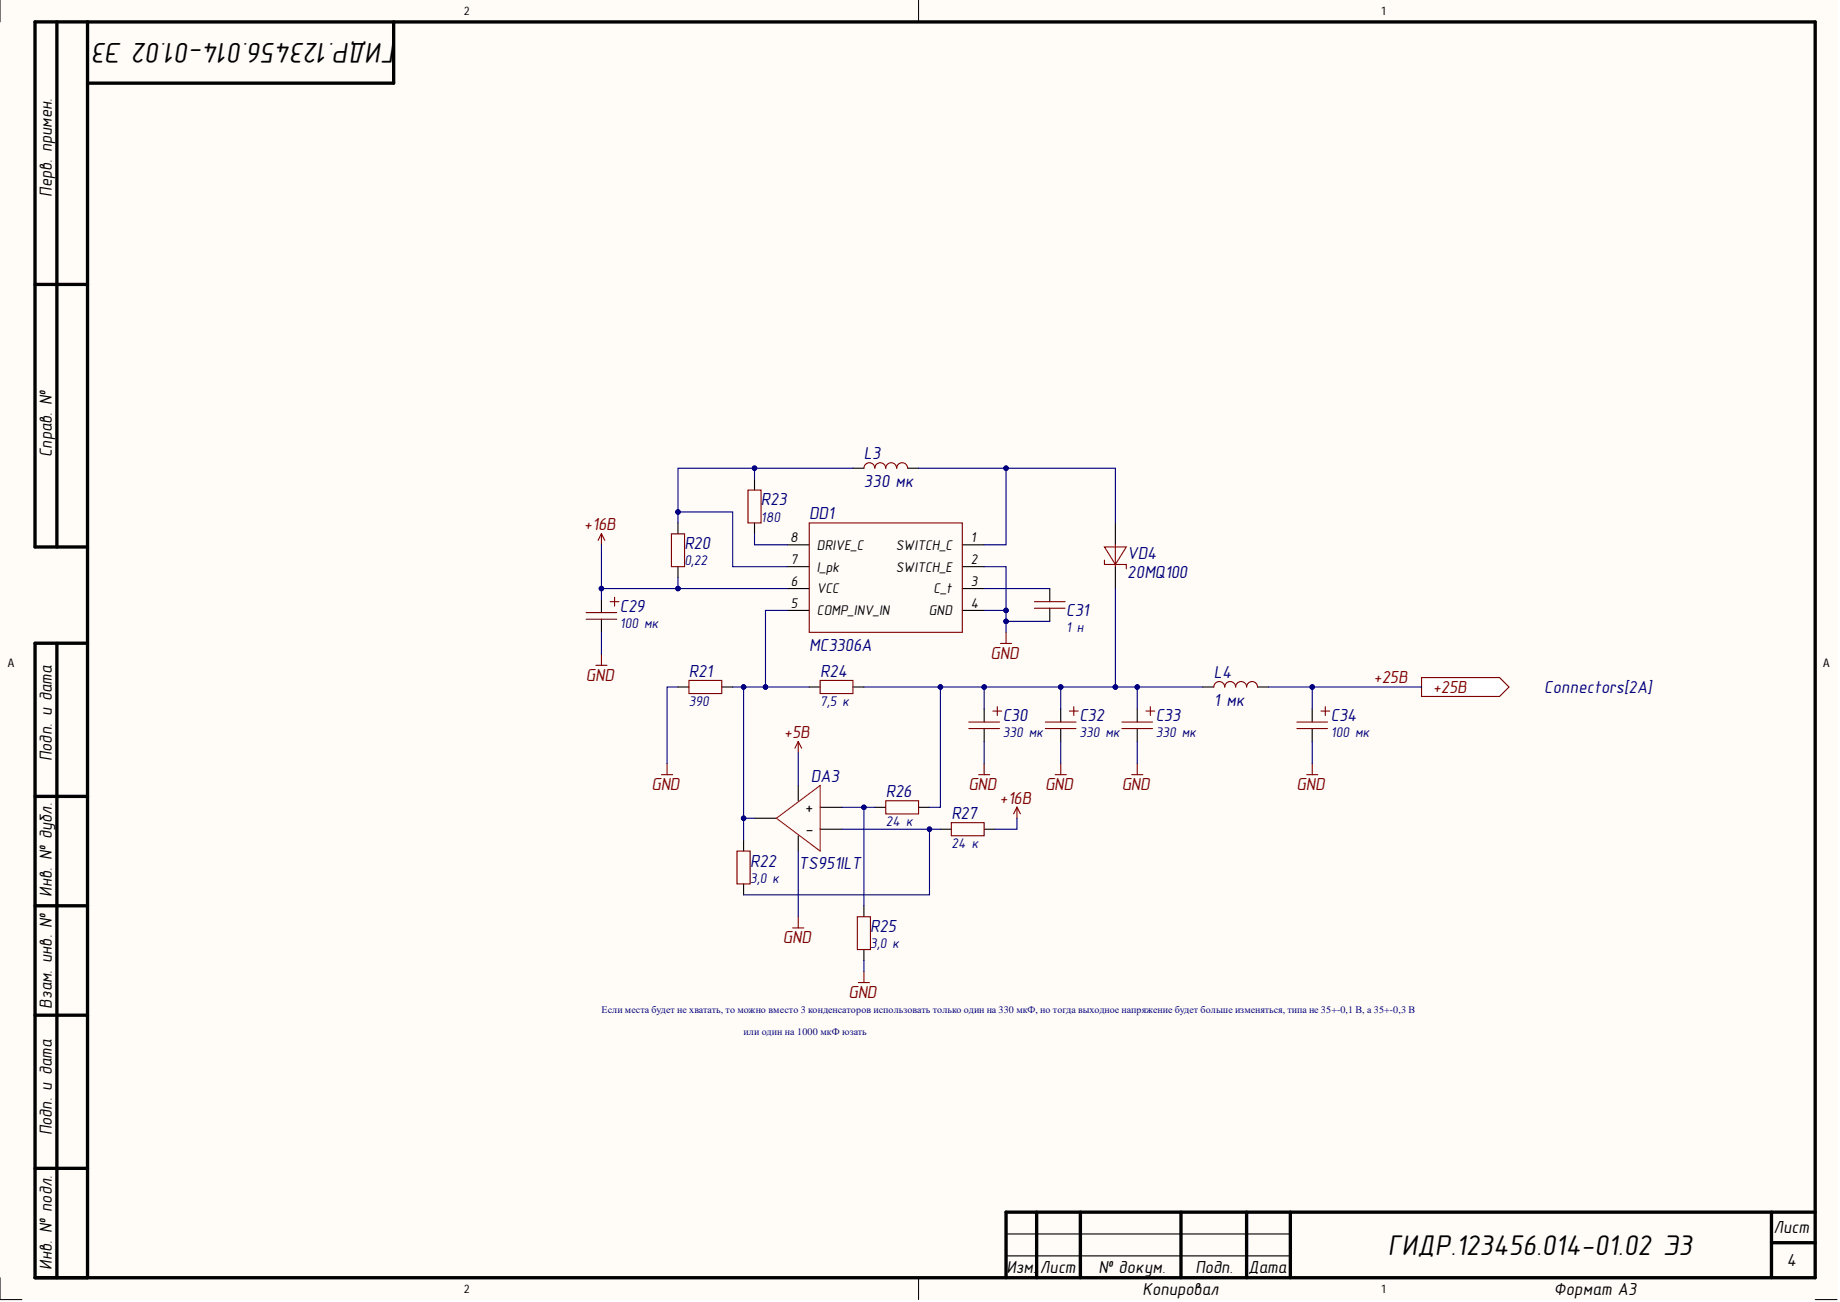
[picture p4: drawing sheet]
<svg xmlns="http://www.w3.org/2000/svg" width="420mm" height="297mm" viewBox="0 0 420 297" stroke-linecap="round" stroke-linejoin="round" font-family="sans-serif">
<g fill="#fffcf8">
<path d="M0 0h419.1v296.5h-419.1z" fill-rule="evenodd"/>
<path d="M5 5h409.1v286.5h-409.1z" fill-rule="evenodd"/>
</g>
<path d="M0 0v5M209.6 0v5M0 291.5v5h5M209.6 291.5v5M414.1 296.5h5" fill="none" stroke="#000" stroke-width=".23"/>
<g fill="none" stroke="#000" stroke-width=".76">
<path d="M13 5v119.8M20 5v286.5M89.8 5v14h-69.8M8 64.9h12M20 124.8h-12v-119.8h406.1v286.5h-406.1v-144.7l12-.1M13 146.8v144.7M8 181.7h12M8 206.6h12M8 231.6h12M8 266.5h12M236.5 276.5v15M246.5 276.5v15"/>
<path d="M269.4 276.5v15M284.4 276.5v15M294.4 276.5v15M404.2 276.5v15M414.1 276.5h-184.6v15M404.2 283.5h9.9"/>
</g>
<g fill="none" stroke="#000" stroke-width=".25">
<path d="M154.7 119.3v2.5M172.1 109.3v2.5M172.1 119.3v2.5M194.6 106.8h2.5M207.1 106.8h2.5M254.5 119.3v5M137.2 136.8v3M154.7 129.3v2.5M239.5 134.3v3M239.5 138.8v3M254.5 129.3v5M137.2 141.3v3"/>
<path d="M274.4 156.7h2.5M286.9 156.7h2.5M224.5 161.7v3M224.5 166.2v3M242 161.7v3M242 166.2v3M259.5 161.7v3M259.5 166.2v3M299.4 161.7v3M299.4 166.2v3M229.5 286.5h64.9M229.5 281.5h64.9"/>
</g>
<g fill="none" stroke="#800000" stroke-width=".25">
<path d="M170.7 111.8h2.9v7.5h-2.9zM197.1 106.8a1.25 1.25 0 0 1 1.2-1.2 1.25 1.25 0 0 1 1.3 1.2 1.25 1.25 0 0 1 1.2-1.2 1.25 1.25 0 0 1 1.3 1.2 1.25 1.25 0 0 1 1.2-1.2 1.25 1.25 0 0 1 1.3 1.2 1.25 1.25 0 0 1 1.2-1.2 1.25 1.25 0 0 1 1.3 1.2M133.7 139.8h7M137.2 121.8l-.7 1.5M137.2 121.8l.8 1.5M137.2 121.8v2.5M139.2 137.3h2M140.2 136.3v2M153.2 121.8h3v7.5h-3zM236 137.3h7M236 138.8h7M133.7 141.3h7"/>
<path d="M136 151.8h2.5M137.2 149.2v2.6M228.3 146.8h2.5M229.5 144.3v2.5M276.9 156.7a1.25 1.25 0 0 1 1.3-1.2 1.25 1.25 0 0 1 1.2 1.2 1.25 1.25 0 0 1 1.3-1.2 1.25 1.25 0 0 1 1.2 1.2 1.25 1.25 0 0 1 1.3-1.2 1.25 1.25 0 0 1 1.2 1.2 1.25 1.25 0 0 1 1.3-1.2 1.25 1.25 0 0 1 1.2 1.2M150.9 176.7h2.6M152.2 174.2v2.5M221 164.7h7M221 166.2h7M223.3 176.7h2.5M224.5 174.2v2.5M226.5 162.2h2"/>
<path d="M227.5 161.2v2M238.5 164.7h7M238.5 166.2h7M240.7 176.7h2.6M242 174.2v2.5M244 162.2h2M245 161.2v2M256 164.7h7M256 166.2h7M258.2 176.7h2.5M259.5 174.2v2.5M261.5 162.2h2"/>
<path d="M262.5 161.2v2M295.9 164.7h7M295.9 166.2h7M298.1 176.7h2.6M299.4 174.2v2.5M301.4 162.2h2M302.4 161.2v2"/>
</g>
<path d="M252 124.8h5l-2.5 4zM252 127.8v1h5v1M254.5 124.3v5" fill="none" stroke="#980000" stroke-width=".25"/>
<path d="M324.3 154.6h17.8l2.2 2.1-2.2 2.2h-17.8z" fill-rule="evenodd" fill="#fff"/>
<g fill="none" stroke="#800000" stroke-width=".25">
<path d="M184.6 119.3h35v25h-35zM324.3 154.6h17.8l2.2 2.1-2.2 2.2h-17.8zM182.1 169.2v2.5M182.1 169.2l-.7 1.5M182.1 169.2l.8 1.5M168.2 194.2h3v7.5h-3zM202.1 182.7h7.5v3h-7.5zM217.1 187.7h7.4v3h-7.4zM232 184.1l-.7 1.6M232 184.1l.8 1.6M232 184.1v2.6M180.9 211.7h2.5"/>
<path d="M182.1 209.1v2.6M195.6 209.1h3v7.5h-3zM195.8 224.2h2.6M197.1 221.6v2.6"/>
</g>
<g fill="none" stroke="#000" stroke-width=".25">
<path d="M179.6 124.3h5M179.6 129.3h5M179.6 134.3h5M179.6 139.3h5M219.6 124.3h4.9M219.6 129.3h4.9M219.6 134.3h4.9M219.6 139.3h4.9M182.1 179.2v3.5M169.7 191.7v2.5M172.1 186.7h5M182.1 190.7v3.5"/>
<path d="M187.1 184.2h5M187.1 189.2h5M199.6 184.2h2.5M209.6 184.2h2.5M214.6 189.2h2.5M224.5 189.2h2.5M169.7 201.7v2.5M197.1 206.6v2.5M197.1 216.6v2.5"/>
</g>
<path d="M177.1 186.7l10-7.5v15z" fill="none" stroke="#a61c00" stroke-width=".25"/>
<path d="M137.2 124.3v12.5" fill="none" stroke="#000080" stroke-width=".25"/>
<circle cx="137.2" cy="134.3" r=".51" fill="#000080"/>
<circle cx="137.2" cy="134.3" r=".51" fill="none" stroke="#000080" stroke-width=".23"/>
<path d="M224.5 129.3h5v10h-5M137.2 144.3v4.9" fill="none" stroke="#000080" stroke-width=".25"/>
<circle cx="229.5" cy="139.3" r=".51" fill="#000080"/>
<circle cx="229.5" cy="139.3" r=".51" fill="none" stroke="#000080" stroke-width=".23"/>
<path d="M229.5 139.3v5" fill="none" stroke="#000080" stroke-width=".25"/>
<circle cx="229.5" cy="139.3" r=".51" fill="#000080"/>
<circle cx="229.5" cy="139.3" r=".51" fill="none" stroke="#000080" stroke-width=".23"/>
<circle cx="229.5" cy="141.8" r=".51" fill="#000080"/>
<circle cx="229.5" cy="141.8" r=".51" fill="none" stroke="#000080" stroke-width=".23"/>
<path d="M172.1 106.8v2.5" fill="none" stroke="#000080" stroke-width=".25"/>
<circle cx="172.1" cy="106.8" r=".51" fill="#000080"/>
<circle cx="172.1" cy="106.8" r=".51" fill="none" stroke="#000080" stroke-width=".23"/>
<path d="M137.2 134.3h42.4M172.1 121.8v2.5h7.5" fill="none" stroke="#000080" stroke-width=".25"/>
<circle cx="137.2" cy="134.3" r=".51" fill="#000080"/>
<circle cx="137.2" cy="134.3" r=".51" fill="none" stroke="#000080" stroke-width=".23"/>
<circle cx="154.7" cy="134.3" r=".51" fill="#000080"/>
<circle cx="154.7" cy="134.3" r=".51" fill="none" stroke="#000080" stroke-width=".23"/>
<path d="M154.7 131.8v2.5" fill="none" stroke="#000080" stroke-width=".25"/>
<circle cx="154.7" cy="134.3" r=".51" fill="#000080"/>
<circle cx="154.7" cy="134.3" r=".51" fill="none" stroke="#000080" stroke-width=".23"/>
<path d="M194.6 106.8h-39.9v10h12.5v12.5h12.4" fill="none" stroke="#000080" stroke-width=".25"/>
<circle cx="154.7" cy="116.8" r=".51" fill="#000080"/>
<circle cx="154.7" cy="116.8" r=".51" fill="none" stroke="#000080" stroke-width=".23"/>
<circle cx="172.1" cy="106.8" r=".51" fill="#000080"/>
<circle cx="172.1" cy="106.8" r=".51" fill="none" stroke="#000080" stroke-width=".23"/>
<path d="M154.7 116.8v2.5" fill="none" stroke="#000080" stroke-width=".25"/>
<circle cx="154.7" cy="116.8" r=".51" fill="#000080"/>
<circle cx="154.7" cy="116.8" r=".51" fill="none" stroke="#000080" stroke-width=".23"/>
<path d="M179.6 139.3h-5v17.4h-7.4" fill="none" stroke="#000080" stroke-width=".25"/>
<circle cx="174.6" cy="156.7" r=".51" fill="#000080"/>
<circle cx="174.6" cy="156.7" r=".51" fill="none" stroke="#000080" stroke-width=".23"/>
<circle cx="169.7" cy="156.7" r=".51" fill="#000080"/>
<circle cx="169.7" cy="156.7" r=".51" fill="none" stroke="#000080" stroke-width=".23"/>
<path d="M209.6 106.8h44.9v12.5" fill="none" stroke="#000080" stroke-width=".25"/>
<circle cx="229.5" cy="106.8" r=".51" fill="#000080"/>
<circle cx="229.5" cy="106.8" r=".51" fill="none" stroke="#000080" stroke-width=".23"/>
<path d="M174.6 156.7h10" fill="none" stroke="#000080" stroke-width=".25"/>
<circle cx="174.6" cy="156.7" r=".51" fill="#000080"/>
<circle cx="174.6" cy="156.7" r=".51" fill="none" stroke="#000080" stroke-width=".23"/>
<path d="M197.1 156.7h62.4v5" fill="none" stroke="#000080" stroke-width=".25"/>
<circle cx="214.6" cy="156.7" r=".51" fill="#000080"/>
<circle cx="214.6" cy="156.7" r=".51" fill="none" stroke="#000080" stroke-width=".23"/>
<circle cx="224.5" cy="156.7" r=".51" fill="#000080"/>
<circle cx="224.5" cy="156.7" r=".51" fill="none" stroke="#000080" stroke-width=".23"/>
<circle cx="242" cy="156.7" r=".51" fill="#000080"/>
<circle cx="242" cy="156.7" r=".51" fill="none" stroke="#000080" stroke-width=".23"/>
<circle cx="254.5" cy="156.7" r=".51" fill="#000080"/>
<circle cx="254.5" cy="156.7" r=".51" fill="none" stroke="#000080" stroke-width=".23"/>
<circle cx="259.5" cy="156.7" r=".51" fill="#000080"/>
<circle cx="259.5" cy="156.7" r=".51" fill="none" stroke="#000080" stroke-width=".23"/>
<path d="M224.5 156.7v5" fill="none" stroke="#000080" stroke-width=".25"/>
<circle cx="224.5" cy="156.7" r=".51" fill="#000080"/>
<circle cx="224.5" cy="156.7" r=".51" fill="none" stroke="#000080" stroke-width=".23"/>
<path d="M242 156.7v5" fill="none" stroke="#000080" stroke-width=".25"/>
<circle cx="242" cy="156.7" r=".51" fill="#000080"/>
<circle cx="242" cy="156.7" r=".51" fill="none" stroke="#000080" stroke-width=".23"/>
<path d="M254.5 134.3v22.4M224.5 169.2v5M242 169.2v5M259.5 169.2v5" fill="none" stroke="#000080" stroke-width=".25"/>
<circle cx="254.5" cy="156.7" r=".51" fill="#000080"/>
<circle cx="254.5" cy="156.7" r=".51" fill="none" stroke="#000080" stroke-width=".23"/>
<path d="M259.5 156.7h14.9" fill="none" stroke="#000080" stroke-width=".25"/>
<circle cx="259.5" cy="156.7" r=".51" fill="#000080"/>
<circle cx="259.5" cy="156.7" r=".51" fill="none" stroke="#000080" stroke-width=".23"/>
<path d="M289.4 156.7h10v5" fill="none" stroke="#000080" stroke-width=".25"/>
<circle cx="299.4" cy="156.7" r=".51" fill="#000080"/>
<circle cx="299.4" cy="156.7" r=".51" fill="none" stroke="#000080" stroke-width=".23"/>
<path d="M299.4 156.7h24.9M299.4 169.2v5" fill="none" stroke="#000080" stroke-width=".25"/>
<circle cx="299.4" cy="156.7" r=".51" fill="#000080"/>
<circle cx="299.4" cy="156.7" r=".51" fill="none" stroke="#000080" stroke-width=".23"/>
<path d="M224.5 134.3h15M229.5 141.8h10" fill="none" stroke="#000080" stroke-width=".25"/>
<circle cx="229.5" cy="141.8" r=".51" fill="#000080"/>
<circle cx="229.5" cy="141.8" r=".51" fill="none" stroke="#000080" stroke-width=".23"/>
<path d="M229.5 106.8v17.5h-5" fill="none" stroke="#000080" stroke-width=".25"/>
<circle cx="229.5" cy="106.8" r=".51" fill="#000080"/>
<circle cx="229.5" cy="106.8" r=".51" fill="none" stroke="#000080" stroke-width=".23"/>
<path d="M154.7 156.7h-2.5v17.5M169.7 156.7v30h2.4" fill="none" stroke="#000080" stroke-width=".25"/>
<circle cx="169.7" cy="186.7" r=".51" fill="#000080"/>
<circle cx="169.7" cy="186.7" r=".51" fill="none" stroke="#000080" stroke-width=".23"/>
<circle cx="169.7" cy="156.7" r=".51" fill="#000080"/>
<circle cx="169.7" cy="156.7" r=".51" fill="none" stroke="#000080" stroke-width=".23"/>
<path d="M169.7 186.7v5" fill="none" stroke="#000080" stroke-width=".25"/>
<circle cx="169.7" cy="186.7" r=".51" fill="#000080"/>
<circle cx="169.7" cy="186.7" r=".51" fill="none" stroke="#000080" stroke-width=".23"/>
<path d="M192.1 189.2h22.5" fill="none" stroke="#000080" stroke-width=".25"/>
<circle cx="212.1" cy="189.2" r=".51" fill="#000080"/>
<circle cx="212.1" cy="189.2" r=".51" fill="none" stroke="#000080" stroke-width=".23"/>
<path d="M192.1 184.2h7.5" fill="none" stroke="#000080" stroke-width=".25"/>
<circle cx="197.1" cy="184.2" r=".51" fill="#000080"/>
<circle cx="197.1" cy="184.2" r=".51" fill="none" stroke="#000080" stroke-width=".23"/>
<path d="M214.6 156.7v27.5h-2.5" fill="none" stroke="#000080" stroke-width=".25"/>
<circle cx="214.6" cy="156.7" r=".51" fill="#000080"/>
<circle cx="214.6" cy="156.7" r=".51" fill="none" stroke="#000080" stroke-width=".23"/>
<path d="M182.1 194.2v14.9M212.1 189.2v15h-42.4M232 186.7v2.5h-5" fill="none" stroke="#000080" stroke-width=".25"/>
<circle cx="212.1" cy="189.2" r=".51" fill="#000080"/>
<circle cx="212.1" cy="189.2" r=".51" fill="none" stroke="#000080" stroke-width=".23"/>
<path d="M182.1 171.7v7.5M197.1 184.2v22.4M197.1 219.1v2.5" fill="none" stroke="#000080" stroke-width=".25"/>
<circle cx="197.1" cy="184.2" r=".51" fill="#000080"/>
<circle cx="197.1" cy="184.2" r=".51" fill="none" stroke="#000080" stroke-width=".23"/>
<path d="M154.7 156.7h2.5M164.7 156.7h2.5M184.6 156.7h2.5M194.6 156.7h2.5" fill="none" stroke="#000" stroke-width=".25"/>
<path d="M157.2 155.2h7.5v3h-7.5zM187.1 155.2h7.5v3h-7.5z" fill="none" stroke="#800000" stroke-width=".25"/>
<g font-size="6.6">
<text x="90.5" y="9.8" transform="rotate(-180 90.5 9.8)">ГИДР.123456.014-01.02 Э3</text>
<text x="316.7" y="286.3">ГИДР.123456.014-01.02 Э3</text>
</g>
<g font-size="4">
<text x="11.8" y="45" transform="rotate(-90 11.8 45)">Перв. примен.</text>
<text x="11.8" y="104.2" transform="rotate(-90 11.8 104.2)">Справ. №</text>
<text x="11.8" y="173.7" transform="rotate(-90 11.8 173.7)">Подп. и дата</text>
<text x="183.7" y="185.5">+</text>
<text x="183.8" y="190.5">-</text>
<text x="11.8" y="204.6" transform="rotate(-90 11.8 204.6)">Инв. № дубл.</text>
<text x="11.8" y="230.1" transform="rotate(-90 11.8 230.1)">Взам. инв. №</text>
<text x="11.8" y="259" transform="rotate(-90 11.8 259)">Подп. и дата</text>
<text x="404.6" y="281.4">Лист</text>
<text x="11.8" y="289.7" transform="rotate(-90 11.8 289.7)">Инв. № подл.</text>
<text x="229.6" y="290.3">Изм.</text>
<text x="237.2" y="290.3">Лист</text>
<text x="250.6" y="290.3">№ докум.</text>
<text x="272.7" y="290.3">Подп.</text>
<text x="284.8" y="290.3">Дата</text>
<text x="407.7" y="288.9">4</text>
<text x="260.6" y="295.4">Копировал</text>
<text x="354.5" y="295.4">Формат А3</text>
</g>
<g font-size="4" fill="#000080">
<text x="197.1" y="104.8">L3</text>
<text x="197.1" y="111.1">330 мк</text>
<text x="173.6" y="115.3">R23</text>
<text x="184.6" y="118.5">DD1</text>
<text x="156.1" y="125.3">R20</text>
<text x="257.2" y="127.5">VD4</text>
<text x="257.2" y="131.8">20MQ100</text>
<text x="141.4" y="139.5">C29</text>
<text x="243.2" y="140.6">C31</text>
<text x="184.6" y="148.4">MC3306A</text>
<text x="157.1" y="154.4">R21</text>
<text x="187.1" y="154.4">R24</text>
<text x="277" y="154.7">L4</text>
<text x="277" y="161">1 мк</text>
<text x="352.3" y="158">Connectors[2A]</text>
<text x="228.8" y="164.5">C30</text>
<text x="246.3" y="164.5">C32</text>
<text x="263.7" y="164.5">C33</text>
<text x="303.7" y="164.5">C34</text>
<text x="185" y="178.4">DA3</text>
<text x="202.1" y="181.9">R26</text>
<text x="217.1" y="186.9">R27</text>
<text x="171.2" y="197.7">R22</text>
<text x="182.2" y="198.4">TS951ILT</text>
<text x="198.5" y="212.6">R25</text>
</g>
<g font-size="4" fill="#800000">
<text x="133.2" y="120.9">+16В</text>
<text x="133.7" y="155.3">GND</text>
<text x="226" y="150.3">GND</text>
<text x="313.4" y="155.9">+25В</text>
<text x="326.9" y="158">+25В</text>
<text x="178.9" y="168.4">+5В</text>
<text x="148.6" y="180.3">GND</text>
<text x="220.9" y="180.3">GND</text>
<text x="228" y="183.3">+16В</text>
<text x="238.4" y="180.3">GND</text>
<text x="255.9" y="180.3">GND</text>
<text x="295.8" y="180.3">GND</text>
<text x="178.6" y="215.2">GND</text>
<text x="193.6" y="227.7">GND</text>
</g>
<g font-size="3.3" fill="#000080">
<text x="173.6" y="119">180</text>
<text x="156.1" y="129">0,22</text>
<text x="141.4" y="143.3">100 мк</text>
<text x="243.2" y="144.2">1 н</text>
<text x="157.1" y="161.1">390</text>
<text x="187.1" y="161.1">7,5 к</text>
<text x="228.8" y="168.2">330 мк</text>
<text x="246.3" y="168.2">330 мк</text>
<text x="263.7" y="168.2">330 мк</text>
<text x="303.7" y="168.2">100 мк</text>
<text x="202.1" y="188.6">24 к</text>
<text x="217.1" y="193.5">24 к</text>
<text x="171.2" y="201.4">3,0 к</text>
<text x="198.5" y="216.4">3,0 к</text>
</g>
<g font-size="3.3">
<text x="180.3" y="123.6">8</text>
<text x="186.4" y="125.4">DRIVE_C</text>
<text x="204.4" y="125.4">SWITCH_C</text>
<text x="221.5" y="123.6">1</text>
<text x="180.5" y="128.6">7</text>
<text x="186.4" y="130.4">I_pk</text>
<text x="204.4" y="130.4">SWITCH_E</text>
<text x="221.5" y="128.6">2</text>
<text x="180.5" y="133.6">6</text>
<text x="186.4" y="135.4">VCC</text>
<text x="213" y="135.4">C_t</text>
<text x="221.5" y="133.6">3</text>
<text x="180.5" y="138.6">5</text>
<text x="186.4" y="140.4">COMP_INV_IN</text>
<text x="211.9" y="140.4">GND</text>
<text x="221.5" y="138.6">4</text>
</g>
<g font-size="2.7">
<text x="105.9" y="3.5">2</text>
<text x="315.1" y="3.5">1</text>
<text x="1.8" y="152.2">A</text>
<text x="415.9" y="152.2">A</text>
<text x="105.9" y="295">2</text>
<text x="315.1" y="295">1</text>
</g>
<g font-size="2.3" fill="#000080">
<text x="137.2" y="231.1">Если места будет не хватать, то можно вместо 3 конденсаторов использовать только один на 330 мкФ, но тогда выходное напряжение будет больше изменяться, типа не 35+-0,1 В, а 35+-0,3 В</text>
<text x="169.7" y="236.1">или один на 1000 мкФ юзать</text>
</g>
</svg>
